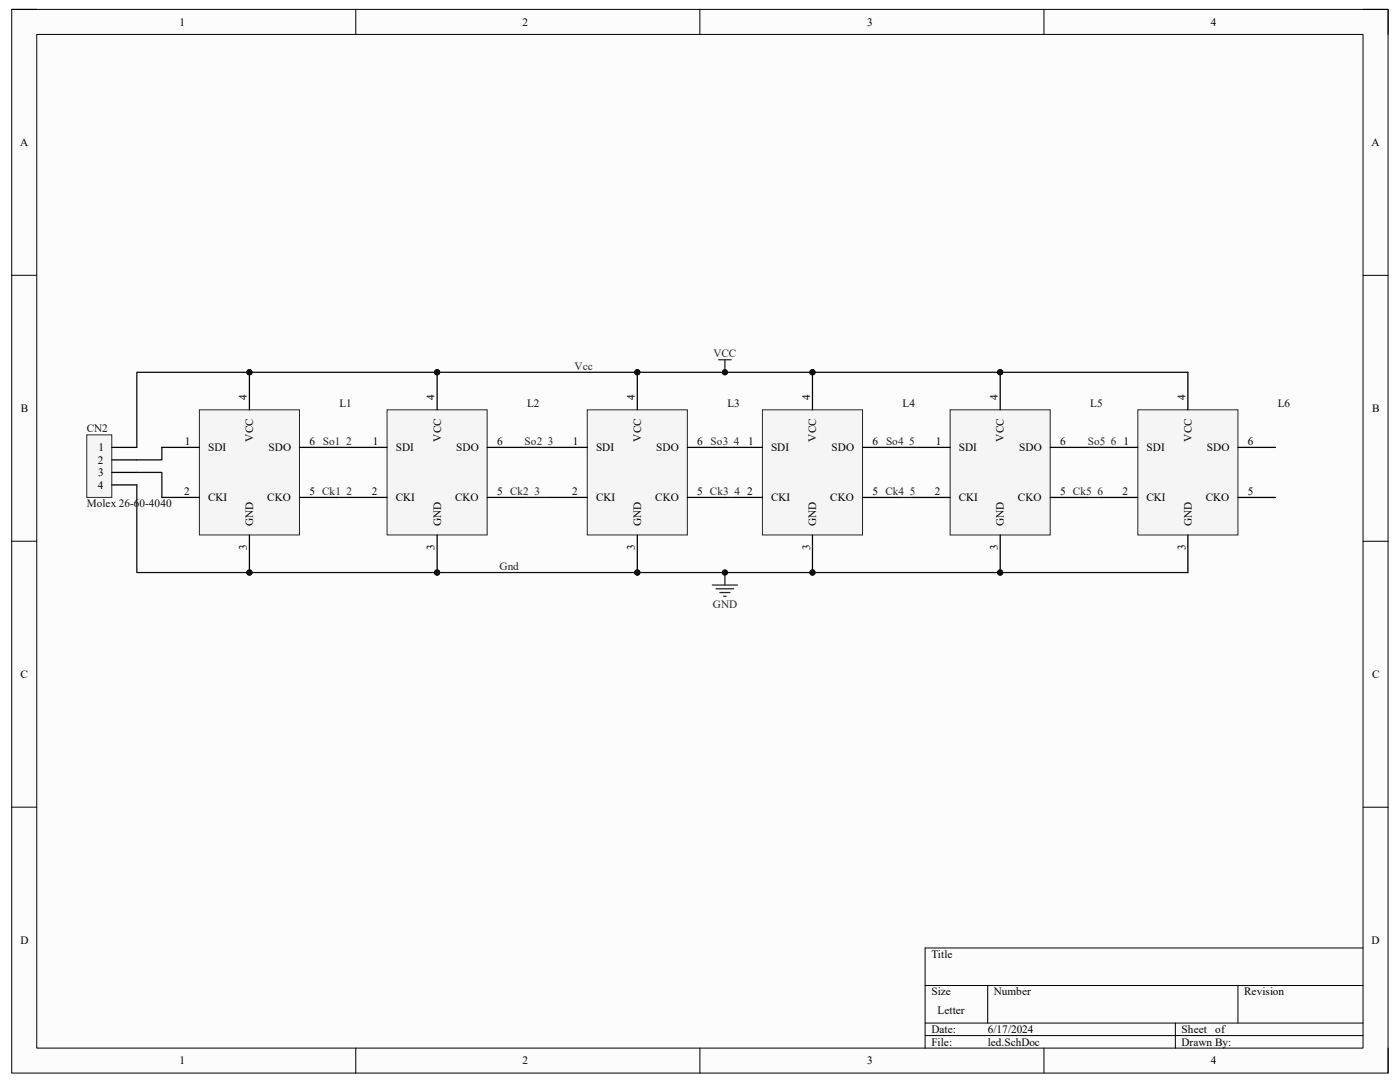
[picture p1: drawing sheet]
<svg xmlns="http://www.w3.org/2000/svg" width="279mm" height="216mm" viewBox="0 0 279 216" stroke-linecap="round" stroke-linejoin="round" font-family="sans-serif">
<path d="M2.3 1.9h274.7v212.2h-274.7z" fill-rule="evenodd" fill="#fcfcfc"/>
<path d="M2.3 1.9h274.7v212.2h-274.7z" fill="none" stroke="#000" stroke-width=".2"/>
<path d="M7.3 6.9h264.7v202.2h-264.7z" fill-rule="evenodd" fill="#fcfcfc"/>
<g fill="none" stroke="#000" stroke-width=".2">
<path d="M2.3 1.9h5M7.3 6.9h264.7v202.2h-264.7zM71 1.9v5M139.7 1.9v5M208.3 1.9v5M272 1.9h5v5M2.3 54.9h5M272 54.9h5M2.3 108h5M272 108h5M2.3 161.1h5M272 161.1h5"/>
<path d="M184.6 196.6h87.4M197.1 196.6v7.5M247.1 196.6v7.5M272 189.2h-87.4v19.9M71 209.1v5M139.7 209.1v5M184.6 204.1h87.4M184.6 206.6h87.4M208.3 209.1v5M234.6 204.1v5M277 209.1v5"/>
</g>
<circle cx="49.8" cy="114.2" r=".5" fill="#0e0e0e"/>
<circle cx="49.8" cy="114.2" r=".5" fill="none" stroke="#0e0e0e" stroke-width=".2"/>
<circle cx="49.8" cy="74.3" r=".5" fill="#0e0e0e"/>
<circle cx="49.8" cy="74.3" r=".5" fill="none" stroke="#0e0e0e" stroke-width=".2"/>
<path d="M39.8 81.8h20v24.9h-20z" fill-rule="evenodd" fill="#f5f5f5"/>
<path d="M39.8 81.8h20v24.9h-20z" fill="none" stroke="#262626" stroke-width=".2"/>
<path d="M32.3 89.3h7.5M32.3 99.3h7.5M49.8 106.7v7.5" fill="none" stroke="#000" stroke-width=".25"/>
<circle cx="49.8" cy="114.2" r=".5" fill="#0e0e0e"/>
<circle cx="49.8" cy="114.2" r=".5" fill="none" stroke="#0e0e0e" stroke-width=".2"/>
<path d="M49.8 74.3v7.5M59.8 99.3h7.5M59.8 89.3h7.5" fill="none" stroke="#000" stroke-width=".25"/>
<circle cx="49.8" cy="74.3" r=".5" fill="#0e0e0e"/>
<circle cx="49.8" cy="74.3" r=".5" fill="none" stroke="#0e0e0e" stroke-width=".2"/>
<path d="M142.2 116.7h5M142.9 117.5h3.5M143.7 118.2h2M144.4 119h.5M144.7 114.2v2.5" fill="none" stroke="#262626" stroke-width=".25"/>
<circle cx="144.7" cy="114.2" r=".5" fill="#0e0e0e"/>
<circle cx="144.7" cy="114.2" r=".5" fill="none" stroke="#0e0e0e" stroke-width=".2"/>
<path d="M143.4 71.8h2.5M144.7 71.8v2.5" fill="none" stroke="#262626" stroke-width=".25"/>
<circle cx="144.7" cy="74.3" r=".5" fill="#0e0e0e"/>
<circle cx="144.7" cy="74.3" r=".5" fill="none" stroke="#0e0e0e" stroke-width=".2"/>
<path d="M17.3 86.8h5v12.5h-5z" fill-rule="evenodd" fill="#f5f5f5"/>
<path d="M17.3 86.8h5v12.5h-5z" fill="none" stroke="#262626" stroke-width=".2"/>
<path d="M22.3 89.3h5M22.3 91.8h5M22.3 94.3h5M22.3 96.8h5" fill="none" stroke="#000" stroke-width=".25"/>
<circle cx="87.2" cy="114.2" r=".5" fill="#0e0e0e"/>
<circle cx="87.2" cy="114.2" r=".5" fill="none" stroke="#0e0e0e" stroke-width=".2"/>
<circle cx="87.2" cy="74.3" r=".5" fill="#0e0e0e"/>
<circle cx="87.2" cy="74.3" r=".5" fill="none" stroke="#0e0e0e" stroke-width=".2"/>
<path d="M77.2 81.8h20v24.9h-20z" fill-rule="evenodd" fill="#f5f5f5"/>
<path d="M77.2 81.8h20v24.9h-20z" fill="none" stroke="#262626" stroke-width=".2"/>
<path d="M69.8 89.3h7.4M69.8 99.3h7.4M87.2 106.7v7.5" fill="none" stroke="#000" stroke-width=".25"/>
<circle cx="87.2" cy="114.2" r=".5" fill="#0e0e0e"/>
<circle cx="87.2" cy="114.2" r=".5" fill="none" stroke="#0e0e0e" stroke-width=".2"/>
<path d="M87.2 74.3v7.5M97.2 99.3h7.5M97.2 89.3h7.5" fill="none" stroke="#000" stroke-width=".25"/>
<circle cx="87.2" cy="74.3" r=".5" fill="#0e0e0e"/>
<circle cx="87.2" cy="74.3" r=".5" fill="none" stroke="#0e0e0e" stroke-width=".2"/>
<circle cx="127.2" cy="114.2" r=".5" fill="#0e0e0e"/>
<circle cx="127.2" cy="114.2" r=".5" fill="none" stroke="#0e0e0e" stroke-width=".2"/>
<circle cx="127.2" cy="74.3" r=".5" fill="#0e0e0e"/>
<circle cx="127.2" cy="74.3" r=".5" fill="none" stroke="#0e0e0e" stroke-width=".2"/>
<path d="M117.2 81.8h20v24.9h-20z" fill-rule="evenodd" fill="#f5f5f5"/>
<path d="M117.2 81.8h20v24.9h-20z" fill="none" stroke="#262626" stroke-width=".2"/>
<path d="M109.7 89.3h7.5M109.7 99.3h7.5M127.2 106.7v7.5" fill="none" stroke="#000" stroke-width=".25"/>
<circle cx="127.2" cy="114.2" r=".5" fill="#0e0e0e"/>
<circle cx="127.2" cy="114.2" r=".5" fill="none" stroke="#0e0e0e" stroke-width=".2"/>
<path d="M127.2 74.3v7.5M137.2 99.3h7.5M137.2 89.3h7.5" fill="none" stroke="#000" stroke-width=".25"/>
<circle cx="127.2" cy="74.3" r=".5" fill="#0e0e0e"/>
<circle cx="127.2" cy="74.3" r=".5" fill="none" stroke="#0e0e0e" stroke-width=".2"/>
<circle cx="162.1" cy="114.2" r=".5" fill="#0e0e0e"/>
<circle cx="162.1" cy="114.2" r=".5" fill="none" stroke="#0e0e0e" stroke-width=".2"/>
<circle cx="162.1" cy="74.3" r=".5" fill="#0e0e0e"/>
<circle cx="162.1" cy="74.3" r=".5" fill="none" stroke="#0e0e0e" stroke-width=".2"/>
<path d="M152.2 81.8h19.9v24.9h-19.9z" fill-rule="evenodd" fill="#f5f5f5"/>
<path d="M152.2 81.8h19.9v24.9h-19.9z" fill="none" stroke="#262626" stroke-width=".2"/>
<path d="M144.7 89.3h7.5M144.7 99.3h7.5M162.1 106.7v7.5" fill="none" stroke="#000" stroke-width=".25"/>
<circle cx="162.1" cy="114.2" r=".5" fill="#0e0e0e"/>
<circle cx="162.1" cy="114.2" r=".5" fill="none" stroke="#0e0e0e" stroke-width=".2"/>
<path d="M162.1 74.3v7.5M172.1 99.3h7.5M172.1 89.3h7.5" fill="none" stroke="#000" stroke-width=".25"/>
<circle cx="162.1" cy="74.3" r=".5" fill="#0e0e0e"/>
<circle cx="162.1" cy="74.3" r=".5" fill="none" stroke="#0e0e0e" stroke-width=".2"/>
<circle cx="199.6" cy="114.2" r=".5" fill="#0e0e0e"/>
<circle cx="199.6" cy="114.2" r=".5" fill="none" stroke="#0e0e0e" stroke-width=".2"/>
<circle cx="199.6" cy="74.3" r=".5" fill="#0e0e0e"/>
<circle cx="199.6" cy="74.3" r=".5" fill="none" stroke="#0e0e0e" stroke-width=".2"/>
<path d="M189.6 81.8h20v25h-20z" fill-rule="evenodd" fill="#f5f5f5"/>
<path d="M189.6 81.8h20v25h-20z" fill="none" stroke="#262626" stroke-width=".2"/>
<path d="M182.1 89.3h7.5M182.1 99.3h7.5M199.6 106.8v7.4" fill="none" stroke="#000" stroke-width=".25"/>
<circle cx="199.6" cy="114.2" r=".5" fill="#0e0e0e"/>
<circle cx="199.6" cy="114.2" r=".5" fill="none" stroke="#0e0e0e" stroke-width=".2"/>
<path d="M199.6 74.3v7.5M209.6 99.3h7.5M209.6 89.3h7.5" fill="none" stroke="#000" stroke-width=".25"/>
<circle cx="199.6" cy="74.3" r=".5" fill="#0e0e0e"/>
<circle cx="199.6" cy="74.3" r=".5" fill="none" stroke="#0e0e0e" stroke-width=".2"/>
<path d="M227.1 81.8h20v25h-20z" fill-rule="evenodd" fill="#f5f5f5"/>
<path d="M227.1 81.8h20v25h-20z" fill="none" stroke="#262626" stroke-width=".2"/>
<path d="M237.1 74.3v7.5M219.6 89.3h7.5M219.6 99.3h7.5M247.1 89.3h7.4M247.1 99.3h7.4M237.1 106.8v7.4" fill="none" stroke="#000" stroke-width=".25"/>
<path d="M237.1 74.3h-209.8v15M67.3 89.3h2.5M67.3 99.3h2.5M104.7 89.3h5M104.7 99.3h5" fill="none" stroke="#0e0e0e" stroke-width=".25"/>
<circle cx="199.6" cy="74.3" r=".5" fill="#0e0e0e"/>
<circle cx="199.6" cy="74.3" r=".5" fill="none" stroke="#0e0e0e" stroke-width=".2"/>
<circle cx="162.1" cy="74.3" r=".5" fill="#0e0e0e"/>
<circle cx="162.1" cy="74.3" r=".5" fill="none" stroke="#0e0e0e" stroke-width=".2"/>
<circle cx="144.7" cy="74.3" r=".5" fill="#0e0e0e"/>
<circle cx="144.7" cy="74.3" r=".5" fill="none" stroke="#0e0e0e" stroke-width=".2"/>
<circle cx="127.2" cy="74.3" r=".5" fill="#0e0e0e"/>
<circle cx="127.2" cy="74.3" r=".5" fill="none" stroke="#0e0e0e" stroke-width=".2"/>
<circle cx="87.2" cy="74.3" r=".5" fill="#0e0e0e"/>
<circle cx="87.2" cy="74.3" r=".5" fill="none" stroke="#0e0e0e" stroke-width=".2"/>
<circle cx="49.8" cy="74.3" r=".5" fill="#0e0e0e"/>
<circle cx="49.8" cy="74.3" r=".5" fill="none" stroke="#0e0e0e" stroke-width=".2"/>
<path d="M27.3 94.3h5v5M27.3 96.8v17.4h209.8M32.3 89.3v2.5h-5" fill="none" stroke="#0e0e0e" stroke-width=".25"/>
<circle cx="199.6" cy="114.2" r=".5" fill="#0e0e0e"/>
<circle cx="199.6" cy="114.2" r=".5" fill="none" stroke="#0e0e0e" stroke-width=".2"/>
<circle cx="162.1" cy="114.2" r=".5" fill="#0e0e0e"/>
<circle cx="162.1" cy="114.2" r=".5" fill="none" stroke="#0e0e0e" stroke-width=".2"/>
<circle cx="144.7" cy="114.2" r=".5" fill="#0e0e0e"/>
<circle cx="144.7" cy="114.2" r=".5" fill="none" stroke="#0e0e0e" stroke-width=".2"/>
<circle cx="127.2" cy="114.2" r=".5" fill="#0e0e0e"/>
<circle cx="127.2" cy="114.2" r=".5" fill="none" stroke="#0e0e0e" stroke-width=".2"/>
<circle cx="87.2" cy="114.2" r=".5" fill="#0e0e0e"/>
<circle cx="87.2" cy="114.2" r=".5" fill="none" stroke="#0e0e0e" stroke-width=".2"/>
<circle cx="49.8" cy="114.2" r=".5" fill="#0e0e0e"/>
<circle cx="49.8" cy="114.2" r=".5" fill="none" stroke="#0e0e0e" stroke-width=".2"/>
<path d="M179.6 89.3h2.5M179.6 99.3h2.5M217.1 89.3h2.5M217.1 99.3h2.5" fill="none" stroke="#0e0e0e" stroke-width=".25"/>
<g font-size="2.2">
<text x="35.8" y="5.1">1</text>
<text x="104.3" y="5.1">2</text>
<text x="173.1" y="5.1">3</text>
<text x="241.6" y="5.1">4</text>
<text x="4" y="29.2">A</text>
<text x="273.7" y="29.2">A</text>
<text x="4.1" y="82.2">B</text>
<text x="49.3" y="79.8" transform="rotate(-90 49.3 79.8)">4</text>
<text x="86.7" y="79.8" transform="rotate(-90 86.7 79.8)">4</text>
<text x="126.7" y="79.8" transform="rotate(-90 126.7 79.8)">4</text>
<text x="161.7" y="79.8" transform="rotate(-90 161.7 79.8)">4</text>
<text x="199.1" y="79.8" transform="rotate(-90 199.1 79.8)">4</text>
<text x="236.6" y="79.8" transform="rotate(-90 236.6 79.8)">4</text>
<text x="273.8" y="82.2">B</text>
<text x="36.9" y="88.8">1</text>
<text x="50.5" y="88.1" transform="rotate(-90 50.5 88.1)">VCC</text>
<text x="61.8" y="88.8">6 So1_2</text>
<text x="74.4" y="88.8">1</text>
<text x="88" y="88.1" transform="rotate(-90 88 88.1)">VCC</text>
<text x="99.2" y="88.8">6</text>
<text x="114.3" y="88.8">1</text>
<text x="127.9" y="88.1" transform="rotate(-90 127.9 88.1)">VCC</text>
<text x="139.1" y="88.8">6 So3_4</text>
<text x="149.3" y="88.8">1</text>
<text x="162.9" y="88.1" transform="rotate(-90 162.9 88.1)">VCC</text>
<text x="174.1" y="88.8">6</text>
<text x="186.8" y="88.8">1</text>
<text x="200.4" y="88.1" transform="rotate(-90 200.4 88.1)">VCC</text>
<text x="211.6" y="88.8">6</text>
<text x="224.2" y="88.8">1</text>
<text x="237.8" y="88.1" transform="rotate(-90 237.8 88.1)">VCC</text>
<text x="249" y="88.8">6</text>
<text x="19.5" y="92.5">2</text>
<text x="19.6" y="95">3</text>
<text x="19.7" y="90">1</text>
<text x="41.5" y="90">SDI</text>
<text x="53.6" y="90">SDO</text>
<text x="79" y="90">SDI</text>
<text x="91.1" y="90">SDO</text>
<text x="119" y="90">SDI</text>
<text x="131" y="90">SDO</text>
<text x="153.9" y="90">SDI</text>
<text x="165.9" y="90">SDO</text>
<text x="191.3" y="90">SDI</text>
<text x="203.4" y="90">SDO</text>
<text x="228.8" y="90">SDI</text>
<text x="240.9" y="90">SDO</text>
<text x="19.5" y="97.5">4</text>
<text x="36.7" y="98.8">2</text>
<text x="41.5" y="100">CKI</text>
<text x="53.3" y="100">CKO</text>
<text x="61.8" y="98.8">5 Ck1_2</text>
<text x="74.2" y="98.8">2</text>
<text x="79" y="100">CKI</text>
<text x="90.8" y="100">CKO</text>
<text x="99.2" y="98.8">5 Ck2_3</text>
<text x="114.2" y="98.8">2</text>
<text x="119" y="100">CKI</text>
<text x="130.8" y="100">CKO</text>
<text x="139.1" y="98.8">5 Ck3_4</text>
<text x="149.1" y="98.8">2</text>
<text x="153.9" y="100">CKI</text>
<text x="165.7" y="100">CKO</text>
<text x="174.1" y="98.8">5 Ck4_5</text>
<text x="186.6" y="98.8">2</text>
<text x="191.3" y="100">CKI</text>
<text x="203.2" y="100">CKO</text>
<text x="211.6" y="98.8">5 Ck5_6</text>
<text x="224" y="98.8">2</text>
<text x="228.8" y="100">CKI</text>
<text x="240.6" y="100">CKO</text>
<text x="249" y="98.8">5</text>
<text x="50.5" y="105" transform="rotate(-90 50.5 105)">GND</text>
<text x="88" y="105" transform="rotate(-90 88 105)">GND</text>
<text x="127.9" y="105" transform="rotate(-90 127.9 105)">GND</text>
<text x="162.9" y="105" transform="rotate(-90 162.9 105)">GND</text>
<text x="200.4" y="105" transform="rotate(-90 200.4 105)">GND</text>
<text x="237.8" y="105" transform="rotate(-90 237.8 105)">GND</text>
<text x="49.3" y="109.7" transform="rotate(-90 49.3 109.7)">3</text>
<text x="86.7" y="109.7" transform="rotate(-90 86.7 109.7)">3</text>
<text x="126.7" y="109.7" transform="rotate(-90 126.7 109.7)">3</text>
<text x="161.7" y="109.7" transform="rotate(-90 161.7 109.7)">3</text>
<text x="199.1" y="109.7" transform="rotate(-90 199.1 109.7)">3</text>
<text x="236.6" y="109.7" transform="rotate(-90 236.6 109.7)">3</text>
<text x="4.1" y="135.3">C</text>
<text x="273.8" y="135.3">C</text>
<text x="4.1" y="188.3">D</text>
<text x="185.9" y="191.1">Title</text>
<text x="273.7" y="188.3">D</text>
<text x="185.9" y="198.6">Size</text>
<text x="187.1" y="202.4">Letter</text>
<text x="198.3" y="198.6">Number</text>
<text x="248.3" y="198.6">Revision</text>
<text x="185.9" y="206.1">Date:</text>
<text x="185.9" y="208.6">File:</text>
<text x="197.1" y="206.1">6/17/2024</text>
<text x="197.1" y="208.6">led.SchDoc</text>
<text x="235.8" y="206.1">Sheet</text>
<text x="235.8" y="208.6">Drawn By:</text>
<text x="242.5" y="206.1">of</text>
<text x="35.8" y="212.4">1</text>
<text x="104.3" y="212.4">2</text>
<text x="173.1" y="212.4">3</text>
<text x="241.6" y="212.4">4</text>
</g>
<g font-size="2.2" fill="#262626">
<text x="142.4" y="71.3">VCC</text>
<text x="114.7" y="73.8">Vcc</text>
<text x="104.7" y="88.8">So2_3</text>
<text x="176.8" y="88.8">So4_5</text>
<text x="217.1" y="88.8">So5_6</text>
<text x="99.7" y="113.7">Gnd</text>
<text x="142.3" y="121.2">GND</text>
</g>
<g font-size="2.2" fill="#0e0e0e">
<text x="67.7" y="81.3">L1</text>
<text x="105.2" y="81.3">L2</text>
<text x="145.2" y="81.3">L3</text>
<text x="180.1" y="81.3">L4</text>
<text x="217.6" y="81.3">L5</text>
<text x="255" y="81.3">L6</text>
<text x="17.3" y="86.3">CN2</text>
<text x="17.3" y="101.3">Molex 26-60-4040</text>
</g>
</svg>
